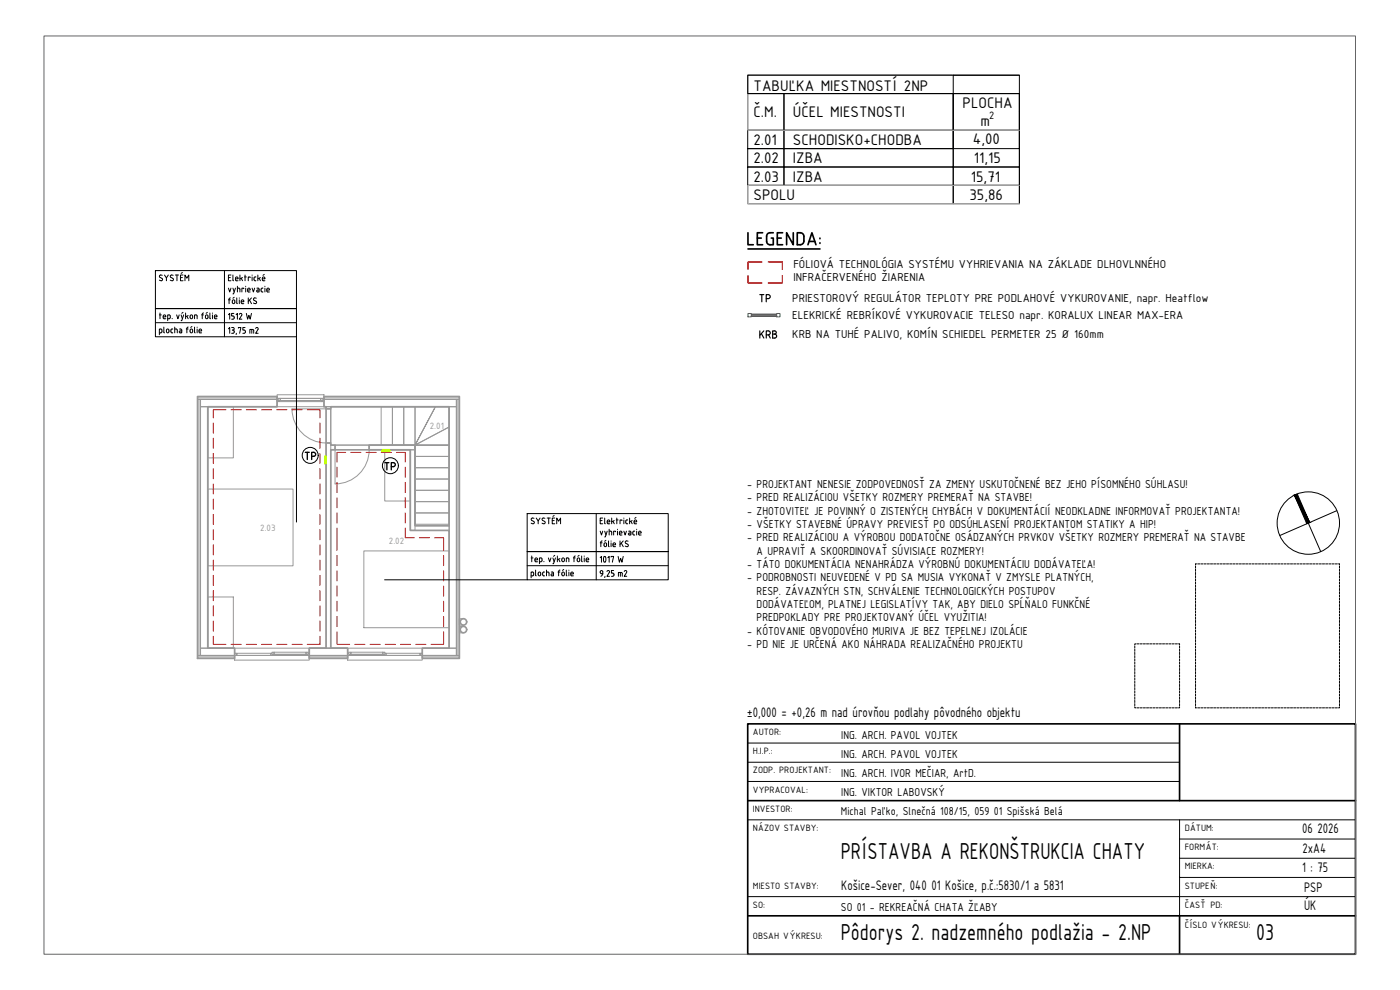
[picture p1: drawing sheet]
<svg xmlns="http://www.w3.org/2000/svg" width="420mm" height="297mm" viewBox="0 0 420 297" stroke-linecap="round" stroke-linejoin="round" font-family="sans-serif">
<!-- layer: G-ANNO-TTLB-WIDE -->
<path d="M224.4 217.2h182.4v69.1h-182.4zM354 217.2v23M224.4 240.2h182.4M224.4 274.8h182.4M354 274.8v11.5" fill="none" stroke="#000" stroke-width=".5"/>
<!-- layer: G-ANNO-TTLB -->
<g fill="none" stroke="#000" stroke-width=".3">
<path d="M358.8 169.8v.7M358.8 170.8v.6M358.8 171.8v.6M358.8 172.7v.7M358.8 173.7v.6M358.8 174.6v.7M358.8 175.6v.6M358.8 176.5v.7M358.8 177.5v.6M358.8 178.5v.6M358.8 179.4v.7M359.1 169.2h-.3v.3"/>
<path d="M359.4 169.2h.7M360.4 169.2h.6M361.4 169.2h.6M362.3 169.2h.7M363.3 169.2h.6M364.2 169.2h.7M365.2 169.2h.6M366.2 169.2h.6M367.1 169.2h.7M368.1 169.2h.6M369 169.2h.7M370 169.2h.6"/>
<path d="M371 169.2h.6M371.9 169.2h.7M372.9 169.2h.6M373.8 169.2h.7M374.8 169.2h.6M375.8 169.2h.6M376.7 169.2h.7M377.7 169.2h.6M378.6 169.2h.7M379.6 169.2h.6M380.6 169.2h.6M381.5 169.2h.7"/>
<path d="M382.5 169.2h.6M383.4 169.2h.7M384.4 169.2h.6M385.4 169.2h.6M386.3 169.2h.7M387.3 169.2h.6M388.2 169.2h.7M389.2 169.2h.6M390.2 169.2h.6M391.1 169.2h.7M392.1 169.2h.6M393 169.2h.7"/>
<path d="M394 169.2h.6M395 169.2h.6M395.9 169.2h.7M396.9 169.2h.6M397.8 169.2h.7M398.8 169.2h.6M399.8 169.2h.6M400.7 169.2h.7M401.7 169.2h.3v.3M402 169.8v.7M402 170.8v.6M402 171.8v.6"/>
<path d="M402 172.7v.7M402 173.7v.6M402 174.6v.7M402 175.6v.6M402 176.5v.7M402 177.5v.6M402 178.5v.6M402 179.4v.7M340.6 193.8v.7M340.6 194.8v.6M340.6 195.7v.7M340.6 196.7v.6"/>
<path d="M340.6 197.7v.6M340.6 198.6v.7M340.6 199.6v.6M340.9 193.2h-.3v.3M341.2 193.2h.6M342.2 193.2h.6M343.1 193.2h.7M344.1 193.2h.6M345 193.2h.7M346 193.2h.6M347 193.2h.6M347.9 193.2h.7"/>
<path d="M348.9 193.2h.6M349.8 193.2h.7M350.8 193.2h.6M351.8 193.2h.6M352.7 193.2h.7M353.7 193.2h.3v.3M354 193.8v.7M354 194.8v.6M354 195.7v.7M354 196.7v.6M354 197.7v.6M354 198.6v.7"/>
<path d="M354 199.6v.6M358.8 180.4v.6M358.8 181.4v.6M358.8 182.3v.7M358.8 183.3v.6M358.8 184.2v.7M358.8 185.2v.6M358.8 186.1v.7M358.8 187.1v.6M358.8 188.1v.6M358.8 189v.7M358.8 190v.6"/>
<path d="M358.8 191v.6M358.8 191.9v.6M358.8 192.9v.6M358.8 193.8v.7M358.8 194.8v.6M358.8 195.7v.7M358.8 196.7v.6M358.8 197.7v.6M358.8 198.6v.7M358.8 199.6v.6M402 180.4v.6M402 181.4v.6"/>
<path d="M402 182.3v.7M402 183.3v.6M402 184.2v.7M402 185.2v.6M402 186.1v.7M402 187.1v.6M402 188.1v.6M402 189v.7M402 190v.6M402 191v.6M402 191.9v.6M402 192.9v.6"/>
<path d="M402 193.8v.7M402 194.8v.6M402 195.7v.7M402 196.7v.6M402 197.7v.6M402 198.6v.7M402 199.6v.6M340.6 212.1v.3h.3M340.6 200.6v.6M340.6 201.5v.6M340.6 202.5v.6M340.6 203.4v.7"/>
<path d="M340.6 204.4v.6M340.6 205.3v.7M340.6 206.3v.6M340.6 207.3v.6M340.6 208.2v.7M340.6 209.2v.6M340.6 210.1v.7M340.6 211.1v.6M341.2 212.4h.6M342.2 212.4h.6M343.1 212.4h.7M344.1 212.4h.6"/>
<path d="M345 212.4h.7M346 212.4h.6M347 212.4h.6M347.9 212.4h.7M348.9 212.4h.6M349.8 212.4h.7M350.8 212.4h.6M351.8 212.4h.6M352.7 212.4h.7M354 212.1v.3h-.3M354 200.6v.6M354 201.5v.6"/>
<path d="M354 202.5v.6M354 203.4v.7M354 204.4v.6M354 205.3v.7M354 206.3v.6M354 207.3v.6M354 208.2v.7M354 209.2v.6M354 210.1v.7M354 211.1v.6M358.8 212.1v.3h.3M358.8 200.6v.6"/>
<path d="M358.8 201.5v.6M358.8 202.5v.6M358.8 203.4v.7M358.8 204.4v.6M358.8 205.3v.7M358.8 206.3v.6M358.8 207.3v.6M358.8 208.2v.7M358.8 209.2v.6M358.8 210.1v.7M358.8 211.1v.6M359.4 212.4h.7"/>
<path d="M360.4 212.4h.6M361.4 212.4h.6M362.3 212.4h.7M363.3 212.4h.6M364.2 212.4h.7M365.2 212.4h.6M366.2 212.4h.6M367.1 212.4h.7M368.1 212.4h.6M369 212.4h.7M370 212.4h.6M371 212.4h.6"/>
<path d="M371.9 212.4h.7M372.9 212.4h.6M373.8 212.4h.7M374.8 212.4h.6M375.8 212.4h.6M376.7 212.4h.7M377.7 212.4h.6M378.6 212.4h.7M379.6 212.4h.6M380.6 212.4h.6M381.5 212.4h.7M382.5 212.4h.6"/>
<path d="M383.4 212.4h.7M384.4 212.4h.6M385.4 212.4h.6M386.3 212.4h.7M387.3 212.4h.6M388.2 212.4h.7M389.2 212.4h.6M390.2 212.4h.6M391.1 212.4h.7M392.1 212.4h.6M393 212.4h.7M394 212.4h.6"/>
<path d="M395 212.4h.6M395.9 212.4h.7M396.9 212.4h.6M397.8 212.4h.7M398.8 212.4h.6M399.8 212.4h.6M400.7 212.4h.7M402 212.1v.3h-.3M402 200.6v.6M402 201.5v.6M402 202.5v.6M402 203.4v.7"/>
<path d="M402 204.4v.6M402 205.3v.7M402 206.3v.6M402 207.3v.6M402 208.2v.7M402 209.2v.6M402 210.1v.7M402 211.1v.6M224.4 222.9h129.6M224.4 228.7h129.6M224.4 234.5h129.6M224.4 246h182.4"/>
<path d="M354 246v28.8M354 257.5h52.8M354 251.7h52.8M224.4 269h182.4M354 263.3h52.8"/>
</g>
<!-- layer: 0 -->
<path d="M13.2 10.8h393.6v275.5h-393.6z" fill="none" stroke="#636466" stroke-width=".3"/>
<!-- layer: ZARPRED -->
<g fill="none" stroke="#000" stroke-width=".3">
<path d="M388.9 148.4l7.5 17.1M401.2 153.2l-17.1 7.5"/>
<circle cx="392.6" cy="156.9" r="9.4"/>
</g>
<!-- layer: UK_POPIS -->
<path d="M224.5 74.7h21.6" fill="none" stroke="#000" stroke-width=".5"/>
<!-- layer: UK_OKRAJOV__DILAT_CIA -->
<path d="M228.7 78.6h-4.2v2.2M230.6 78.6h4.2v2.2M224.5 82.7v2.2h4.2M234.8 82.7v2.2h-4.2" fill="none" stroke="#f00" stroke-width=".4"/>
<!-- layer: UK_REBRIK -->
<path d="M224.5 94.1h1v1h-1zM225.5 94.2h7.6M225.5 94.3h7.6M225.5 94.6h7.6M225.5 94.9h7.6M225.5 95h7.6M233.1 94.1h1v1h-1z" fill="none" stroke="#00b85c" stroke-width=".3"/>
<!-- layer: ZARPRED -->
<g fill="#000" stroke="#000" stroke-width=".3">
<path d="M388.5 148.6h.5l3.6 8.4zM388.5 148.6l.4-.2 .1 .2zM388.9 148.4h.5l3.7 8.4zM388.9 148.4l.4-.2 .1 .2z"/>
<path d="M388.5 148.6l3.6 8.4h.5zM392.1 157h.5l-.4 .1z"/>
<path d="M388.9 148.4l3.6 8.4h.6zM392.5 156.8h.6l-.5 .2z"/>
</g>
<g fill="none" stroke="#989898" stroke-width=".3">
<path d="M59.3 119h23.9v.9h-23.9zM59.3 119.9h.9v76.8h-.9zM60.2 119.9h23v2.1h-23zM83.2 118.4h14v1.1h-14zM83.5 119.9h-.3v.6h.6v-.3M83.5 119.5h.6v.7h-.6zM84.1 119.5h12.2v.7h-12.2zM96.3 119.5h.6v.7h-.6zM96.9 119.9h.3v.6h-.6v-.3M97.2 119.9h39.8v2.1h-39.8zM97.2 119h40.7v.9h-40.7zM137 119.9h.9v76.8h-.9z"/>
<path d="M60.2 122h2.1v72.5h-2.1zM62.3 122h7.7v15.4h-7.7zM62.3 122h72.5v72.5h-72.5zM83.8 120.2h12.8v.3h-12.8zM97.9 122.7h1.4v10.2h-1.4zM97.9 122.7h-10.3a10.2 10.2 0 0 0 10.3 10.2M97.9 122v72.5M99.3 133.5h25.3v24.2h10.2M99.3 135h23.8v24.1h11.7M99.3 122v72.5M100.6 133.5h10.2v1.5h-10.2zM100.6 135h10.2"/>
<path d="M110.8 133.5h13.8v1.5h-13.8zM110.8 134.9a10.2 10.2 0 0 1-10.2 10.3v-10.2M114.4 122h3.4v11.5h-3.4zM115.5 135h7.6v15.3h-7.6zM117.8 122h3.4v11.5h-3.4zM121.2 122h3.4v11.5h-3.4zM123.1 135h1.5v24.1h-1.5zM124.6 133.5l10.2-5.4v5.4h-10.2h10.2v3.4h-10.2zM124.6 136.9h10.2v3.4h-10.2zM124.6 122v11.5l6.1-11.5h4.1v6.1l-10.2 5.4 6.1-11.5zM134.8 122h2.2v72.5h-2.2zM62.3 146.7h25.6v23.1h-25.6z"/>
<path d="M124.6 140.3h10.2v3.4h-10.2zM124.6 143.7h10.2v3.4h-10.2zM124.6 147.1h10.2v3.4h-10.2zM124.6 150.5h10.2v3.4h-10.2zM124.6 153.9h10.2v3.4h-10.2zM62.3 179.1h7.7v15.4h-7.7zM109.2 165.3h25.6v23h-25.6zM59.3 196.7h11.1v.8h-11.1zM60.2 194.5h10.2v2.2h-10.2zM70.4 196.7h22.4v1.4h-22.4zM70.4 196h.7v.7h-.7zM70.7 196h-.3v.7h.7v-.4"/>
<path d="M71.1 196h10.2v.7h-10.2zM81.6 196h-.3v.7h.6v-.4M81.6 195.7h.7v.6h-.7zM81.9 196.3h10.3v.4h-10.3zM82.3 195.7h9.6v.6h-9.6zM91.9 195.7h.6v.6h-.6zM92.5 196h.3v.7h-.6v-.4M92.8 194.5h11.5v3h-11.5zM92.8 194.5h11.5v2.2h-11.5zM92.8 196.7h11.5v.8h-11.5zM104.3 196.7h22.4v1.4h-22.4zM104.6 196h-.3v.7h.7v-.4"/>
<path d="M104.6 195.7h.7v.6h-.7zM105 196.3h10.2v.4h-10.2zM105.3 195.7h9.6v.6h-9.6zM114.9 195.7h.6v.6h-.6zM115.5 196h.4v.7h-.7v-.4M115.9 196h10.2v.7h-10.2zM126.1 196h.6v.7h-.6zM126.4 196h.3v.7h-.6v-.4M126.7 196.7h11.2v.8h-11.2zM126.7 194.5h10.3v2.2h-10.3zM139.1 185.6h-1.3v2h1.3M139.1 187.9h-1.2v2h1.2"/>
</g>
<!-- layer: 00_HRUBA -->
<g fill="none" stroke="#989898" stroke-width=".5">
<path d="M59.3 119h23.9v3h-20.9v72.5h8.1v3h-11.1zM97.2 119h40.7v78.5h-11.2v-3h8.1v-35.4h-11.7v-24.1h-12.3v-1.5h13.8v24.2h10.2v-35.7h-35.5v.7h-1.4v-.7h-.7zM97.9 132.9h1.4v.6h1.3v1.5h-1.3v59.5h5v3h-11.5v-3h5.1z"/>
<circle cx="139.1" cy="188.9" r=".96"/>
<circle cx="139.1" cy="186.6" r=".96"/>
</g>
<!-- layer: 00_SRAFY -->
<path d="M59.3 119.4h23.9M59.7 119.9v76.8M97.2 119.4h40.7M137.4 119.9v76.8M59.3 197.1h11.1M92.8 197.1h11.5M126.7 197.1h11.2" fill="none" stroke="#989898" stroke-width=".3"/>
<!-- layer: 0 -->
<g fill="none" stroke="#f00" stroke-width=".3">
<path d="M64 126.9v3M64 131.5v3M64 136v3.1M67.8 122.9h-3.8v2.5M69.3 122.9h3.1M73.9 122.9h3.1M78.5 122.9h3M83.1 122.9h3M87.6 122.9h3.1M92.2 122.9h3.8v2.5M96 126.9v3M96 131.5v3"/>
<path d="M103.7 135.7h-2.6v2.9M105.3 135.7h3M109.8 135.7h3.1M114.4 135.7h3.1M119 135.7h2.6v2.9M64 140.6v3.1M64 145.2v3M64 149.8v3M64 154.3v3.1M64 158.9v3.1M96 140.6v3.1M96 145.2v3"/>
<path d="M96 149.8v3M96 154.3v3.1M96 158.9v3.1M101.1 158.5v6.6M101.1 140.2v3M101.1 144.7v3.1M101.1 149.3v3.1M101.1 153.9v3M121.6 158.5v2.8h2.7M121.6 140.2v3M121.6 144.7v3.1M121.6 149.3v3.1"/>
<path d="M121.6 153.9v3M64 163.5v3M64 168v3.1M64 172.6v3.1M64 177.2v3M96 163.5v3M96 168v3.1M96 172.6v3.1M96 177.2v3M101.1 166.7v3M101.1 171.2v3.1M101.1 175.8v3.1"/>
<path d="M125.8 161.3h3.1M130.4 161.3h2.7v3.8M133.1 166.7v3M133.1 171.2v3.1M133.1 175.8v3.1M64 190.9v2.4h3.8M64 181.8v3M64 186.3v3.1M69.3 193.3h3.1M73.9 193.3h3.1M78.5 193.3h3M83.1 193.3h3"/>
<path d="M87.6 193.3h3.1M96 190.9v2.4h-3.8M96 181.8v3M96 186.3v3.1M101.1 189.5v3.8h3.8M101.1 180.4v3M101.1 185v3M106.5 193.3h3M111 193.3h3.1M115.6 193.3h3.1M120.2 193.3h3M124.8 193.3h3"/>
<path d="M133.1 189.5v3.8h-3.8M133.1 180.4v3M133.1 185v3"/>
</g>
<!-- layer: UK_TABULKY -->
<g fill="none" stroke="#000" stroke-width=".3">
<path d="M46.6 81.2h42.4v19.8h-42.4zM46.6 96.8h42.4M47.8 99.9l.8-.2-.2-.9-.6-.1v1.7M47.8 94.5h.6M48 93.9v1.7M48.7 82.6a.45 .45 0 0 0-.7 0 .45 .45 0 0 0 0 .6l.6 .3a.48 .48 0 0 1 0 .8 .48 .48 0 0 1-.8-.3M49 95.1h.8l-.2-.6-.6 .2v.6l.1 .3h.7M49.2 98.1v1.6l.2 .2M49.4 82.5l.5 .9 .6-.9M49.9 83.4v.8M50 98.9l.3-.2 .4 .2-.2 .9-.5-.1zM50.3 95.6l.8-.1-.2-1h-.6v1.7"/>
<path d="M51.7 95.5v.1M51.9 98.7l-.4 .1-.2 .3v.6l.6 .2M52 82.6a.46 .46 0 0 0-.7 0 .46 .46 0 0 0 0 .6l.5 .3a.48 .48 0 0 1 0 .8 .48 .48 0 0 1-.7-.3M52.4 98.7l.8 .2v1M52.4 98.1v1.8M52.6 82.5h1M53 94.5l.4 1.1 .4-1.1M53.1 82.5v1.7M53.9 98.7h.3M54.2 83.3h.5M54.2 98.7l.3 .2v1l-.7-.2 .1-.4h.6M54.4 94.5l.3 1.1"/>
<path d="M54.7 81.8l-.3 .2M54.9 82.5h-.7v1.7h.7M54.9 93.7l-.4 .3M55.1 94.5l-.6 1.7h-.1M55.5 84.2v-1.7l.6 1 .6-1v1.7M55.7 93.9v1.7M55.9 98.7h.6M56.1 98.5v1.4M56.1 94.9l.4 .7M56.5 94.7l-.8 .4M56.5 98.1l-.4 .4M57.1 98.9l.3-.2 .4 .2-.2 .9-.5-.1z"/>
<path d="M57.1 94.7l.3-.2 .4 .2-.2 .9-.5-.2zM57.6 98l-.4 .2M58.4 98.1v1.6l.2 .2M58.4 95.6v-1.1l.7 .1 .1 1M59.2 98.1v.1M59.2 98.7v1.2M59.7 99.3h.8l-.2-.5-.5 .1-.1 .7 .2 .2 .6 .1M60.5 94.5h.6M61.1 93.9l-.4 .4v1.3M61.7 94.7l.3-.2 .4 .2-.2 .9-.5-.2zM62.2 93.7l-.4 .3M63 93.9v1.5l.2 .2"/>
<path d="M63.8 93.9v.1M63.8 94.5v1.1M64.3 94.9v.5M64.3 95.3l.3 .3M64.3 94.9l.4-.4 .4 .4v.2h-.8M64.6 95.6h.5M67.4 81.2v19.8M68.6 86.5l.3 1.1 .4-1.1M68.6 98.7l.3-.4v1.7M68.6 94.4l.3-.4v1.8M68.6 83.3h.5M68.6 90h.5"/>
<path d="M68.7 89.8v1.3M69.1 89.4l-.4 .4M69.3 82.5h-.7v1.7h.7M69.5 98.3l.7 .2v.3l-.3 .2M69.7 99h.2M69.8 90.1l.3-.1 .3 .1-.1 1-.5-.2zM69.9 82.5v1.5l.2 .2M69.9 86.5l.4 1.1M69.9 99l.3 .2v.6l-.7 .2M70.2 94h-.7v.8l.6 .1 .2 .5-.2 .3-.6 .1M70.3 89.2l-.4 .3M70.7 83.7h.7l-.1-.6-.6 .2v.6l.1 .3h.6"/>
<path d="M70.7 86.5l-.6 1.7h-.2M70.9 94.4l.3-.4v1.8M71 100l-.1 .4M71.1 89.4v1.5l.2 .2M71.2 86.5l.8 .1v1M71.2 85.9v1.7M71.5 98.5v-.2h.8l-.4 1.7M71.8 89.4v.1M71.8 90v1.1M71.8 94.3l.4-.3 .4 .2-.1 .4-.7 1.2h.8M72 82.5v1.7M72.4 90.5h.8l-.1-.4-.5-.1-.2 .8"/>
<path d="M72.4 83.5l.4 .7M72.4 90.8l.1 .3h.7M72.8 83.3l-.8 .4M73.2 86.6v-.1h-.6v1.1M73.4 83.1h.5M73.5 98.3h-.6v.7l.6 .1 .1 .3M73.5 82.5v1.7M73.6 99.4v.2M73.6 99.6l-.1 .3-.6 .1M73.7 85.9v.1M73.7 86.5v1.1M73.9 94l.4 1.8 .4-1.2 .4 1.2 .4-1.8"/>
<path d="M74.3 87h.8l-.2-.5-.5 .1-.1 .7 .2 .3h.6M74.5 89.4v1.7M74.9 90l.6 1.1M75 100v-1.2l1 .1 .1 1.1M75.1 83.3v-.2h-.6v1.1M75.5 89.4l-1 1M75.6 98.8v1.2M75.7 86.5l.3 1.1 .4-1.1M75.7 82.5v.1M75.7 83.1v1.1M76.3 90.1l.5 .3a.48 .48 0 0 1 0 .7 .48 .48 0 0 1-.7-.2M76.6 83.1h.2"/>
<path d="M76.6 83.1l-.3 .2-.1 .6 .2 .3h.4M76.7 98.6l.4-.3 .3 .2v.4l-.7 1.1h.8M76.9 89.5a.45 .45 0 0 0-.6-.1 .45 .45 0 0 0 0 .7M77.1 86.5h.5l.2 .3M77.4 82.5v1.7M77.8 86.8v.8l-.8-.1 .1-.4 .7-.1M77.8 83.5l.4 .7M78.2 83.3l-.8 .4M78.7 87.6h.2M78.7 83.7h.8l-.2-.6-.5 .2-.1 .6 .2 .3h.6M78.9 86.5h-.4l-.2 .3 .1 .6 .3 .2M79.3 82.3l-.4 .3"/>
<path d="M79.5 85.9v.1M79.5 86.5v1.1M80.1 87h.7l-.1-.5-.6 .1v.7l.1 .3h.6M89 92.6h-42.4h42.4M89 101v55.6M158.2 154.1h42.3v19.9h-42.3zM160.2 156.4a.48 .48 0 0 1-.1 .8 .48 .48 0 0 1-.7-.2M160.3 155.5a.45 .45 0 0 0-.7 0 .45 .45 0 0 0 0 .7l.5 .2M160.9 155.4l.6 .9 .6-.9M161.5 156.3v.9M163.5 155.5a.46 .46 0 0 0-.6 0 .46 .46 0 0 0 0 .7l.5 .2a.48 .48 0 0 1 0 .8 .48 .48 0 0 1-.7-.2M164.2 155.4h1"/>
<path d="M164.7 155.4v1.8M165.7 156.2h.6M166.3 154.7l-.4 .2M166.5 155.4h-.8v1.8h.8M167.1 157.2v-1.8l.6 1 .5-1v1.8M178.9 154.1v19.9M180.1 159.4l.4 1.1 .4-1.1M180.1 156.2h.6M180.9 155.4h-.8v1.8h.8M181.5 155.4v1.6l.2 .2M181.5 159.4l.4 1.1M182.2 156.6h.8l-.2-.6-.5 .2-.1 .7 .2 .2 .6 .1"/>
<path d="M182.2 159.4l-.5 1.7h-.2M182.8 159.4h.6l.2 .3M182.8 158.8v1.7M183.6 155.4v1.8M183.6 159.7v.8M184 156.4l.4 .8M184.4 156.2l-.8 .4M184.7 159.6v-.2h-.5v1.1M184.9 156h.6M185.1 155.4v1.8M185.3 158.8v.1M185.3 159.4v1.1"/>
<path d="M185.9 159.9h.8l-.1-.3-.5-.2-.2 .8M186.7 156.2v-.2h-.6v1.2M187.2 159.4l.4 1.1 .4-1.1M187.2 155.4v.1M187.2 156v1.2M188.4 156l-.4 .1-.2 .2 .1 .7 .5 .2M188.7 159.4h.5l.1 .3M189 155.4v1.8M189.3 159.7v.8h-.4M189.3 159.9l-.7 .2 .3 .4M189.3 156.4l.4 .8M189.7 156.2l-.7 .4"/>
<path d="M189.9 159.7l.1 .6 .3 .2M190.3 156.4v.6l.8 .2M190.3 156.4l.4-.4 .4 .4v.2h-.8M190.5 159.4h-.4l-.2 .3M190.9 155.2l-.4 .3M191.1 158.8v.1M191.1 159.4v1.1M191.6 159.9h.8v-.3l-.6-.2-.2 .8M115.4 174h42.8M158.2 169.7h42.3M159.4 167.4h.6M159.6 166.8v1.8"/>
<path d="M159.8 171.6h-.4v1.8M159.8 171.6l.3 .2v.8l-.7 .2M160.5 168h.8v-.4l-.4-.2-.3 .2-.1 .7 .3 .2M160.7 171.1v1.5l.2 .2M160.8 168.6h.5M161.6 171.8l.3-.2 .3 .2-.1 .9-.5-.1zM161.9 168.6h.4M162.3 168.5l.3-.1v-.8l-.7-.2v1.7M163.2 171.6h.2M163.2 171.6l-.3 .2v.6l.1 .3 .4 .1M163.2 168.5v.1M164 171.6h.4"/>
<path d="M164 171.1v1.7M164.4 171.6l.3 .2 .1 1M164.6 167.4l.4 1.2 .4-1.2M165.4 171.6h.4M165.8 171.6l.3 .2v1l-.7-.2 .1-.4h.6M165.9 167.4l.4 1.2M166.5 166.6l-.4 .3M166.7 167.4l-.6 1.7h-.2M167.3 166.8v1.8M167.5 171.6h.5M167.7 171.4v1.4M167.7 167.8l.3 .8"/>
<path d="M168 167.6l-.7 .4M168 171l-.3 .4M168.7 171.8l.3-.2 .3 .2-.1 .9-.5-.1zM168.7 167.6l.3-.2 .3 .2-.1 .9-.5-.1zM169.2 170.9l-.4 .3M170 171.1v1.5l.2 .2M170 168.6v-1.2l.7 .2v1M170.7 171.1v.1M170.7 171.6v1.2M171.3 172.2h.8l-.2-.5-.5 .1-.1 .7 .1 .2 .7 .1M172.1 167.4h.5M172.7 166.8l-.4 .4v1.4"/>
<path d="M173.3 167.6l.3-.2 .3 .2-.1 .9-.5-.1zM173.8 166.6l-.4 .3M174.6 166.8v1.6l.2 .1M175.3 166.8v.1M175.3 167.4v1.2M175.9 168h.8l-.1-.4-.3-.2-.3 .2-.1 .7 .3 .2M176.2 168.6h.5M180.1 167.3l.4-.4v1.8M180.1 162.9h.6M180.2 171.4l.3-.2 .4 .2v.7l-.7-.1zM180.7 162.3l-.4 .4v1.3M180.9 172.1l-.2 .5-.4 .3"/>
<path d="M181.3 167h.1a.96 .96 0 0 1 0 1.6l-.3-.8zM181.3 163.1l.4-.2 .3 .2-.1 .9-.6-.2zM181.6 172.9l-.1 .4M181.9 162.1l-.4 .3M182.4 167.3l.4-.4v1.8M182.5 171.2l.4 .4-.8 1.3h.8M182.5 171.2l-.3 .3M182.6 162.3v1.5l.2 .2M183.4 167.1v-.2h.8l-.4 1.8M183.4 162.3v.1M183.4 162.9v1.1M184 163.5h.7l-.1-.6-.6 .2v.6l.1 .3h.6"/>
<path d="M184.2 171.2h-.7v.8h.6l.2 .5-.2 .4h-.6M185.5 166.9l.4 1.8 .4-1.2 .4 1.2 .3-1.8M185.6 172.9v-1.1l1.1 .1 .1 1M185.9 160.2l.3 .3M186.1 162.3v1.7M186.2 160.5h.5M186.2 171.8v1.1M186.4 162.9l.6 1.1M187 162.3l-.9 1.1M187.7 171.2l.4 .4-.8 1.3h.8M187.7 171.2l-.4 .3M187.8 163l.6 .3a.48 .48 0 0 1 0 .8 .48 .48 0 0 1-.8-.3"/>
<path d="M188.5 162.4a.45 .45 0 0 0-.7 0 .45 .45 0 0 0 0 .6M190.3 160.5h.2M191.6 160.2l.3 .3M191.9 160.5h.5M200.5 165.5h-42.3h42.3"/>
</g>
<!-- layer: UK_ZARIADENIE -->
<g fill="none" stroke="#bfff00" stroke-width=".3">
<path d="M97.4 136.8h.5v2.4h-.5zM97.9 137h-.4h.4M97.9 137.9h-.4l.4 .1M97.9 137.7h-.4l.4 .1M97.9 137.2h-.4l.4 .1M97.9 137.5h-.4h.4M97.9 138.4h-.4l.4 .1M97.9 138.2h-.4h.4M97.9 138.6h-.4l.4 .1M97.9 138.9h-.4l.4 .1M114.6 135h2.4v.4h-2.4zM114.8 135v.3l.1-.3"/>
<path d="M115.1 135v.3l.1-.3M115.3 135v.3l.1-.3M115.6 135v.3v-.3M115.8 135v.3l.1-.3M116 135v.3l.1-.3M116.3 135v.3l.1-.3M116.5 135v.3l.1-.3M116.8 135v.3v-.3"/>
</g>
<!-- layer: ZDIVO -->
<g fill="none" stroke="#000" stroke-width=".3">
<path d="M224.4 28.1h10.9v11h-10.9zM224.4 39.1h10.9v5.5h-10.9zM235.3 28.1h50.8v11h-50.8zM235.3 39.1h50.8v5.5h-50.8zM285.8 22.6h-61.4v5.5h81.5v33M286.1 28.1h19.8v11h-19.8zM286.1 39.1h19.8v5.5h-19.8zM286.1 22.6h19.8v27.5h-19.8zM305.9 22.6h-81.5v5.5h81.5M224.4 44.6h10.9v5.5h-10.9zM224.4 50.1h10.9v5.5h-10.9zM224.4 55.6h61.7v5.5h-61.7z"/>
<path d="M235.3 44.6h50.8v5.5h-50.8zM235.3 50.1h50.8v5.5h-50.8zM286.1 50.1h19.8v5.5h-19.8zM286.1 55.6h19.8v5.5h-19.8z"/>
</g>
<path d="M285.8 22.6h-61.4v16.5h81.5M305.9 55.6h-81.5v5.5h81.5" fill="none" stroke="#bababa" stroke-width=".3"/>
<text font-size="7.5" x="223.3" y="74.8">LEGENDA:</text>
<g font-size="7.4">
<text x="252.3" y="257.8">PRÍSTAVBA A REKONŠTRUKCIA CHATY</text>
<text x="252.3" y="282">Pôdorys 2. nadzemného podlažia - 2.NP</text>
<text x="377" y="282">03</text>
</g>
<g font-size="5.3">
<text x="226.8" y="91.7">TP</text>
<text x="226.8" y="102.7">KRB</text>
<text x="90.3" y="139">TP</text>
<text x="114.3" y="142.2">TP</text>
</g>
<g font-size="5">
<text x="226.1" y="27.3">TABUĽKA MIESTNOSTÍ 2NP</text>
<text x="226.1" y="35">Č.M.</text>
<text x="238" y="35">ÚČEL MIESTNOSTI</text>
<text x="288.9" y="32.4">PLOCHA</text>
<text x="294.2" y="37.7">m</text>
<text x="226.1" y="43.5">2.01</text>
<text x="238" y="43.5">SCHODISKO+CHODBA</text>
<text x="292" y="43.3">4,00</text>
<text x="226.1" y="49">2.02</text>
<text x="238" y="49">IZBA</text>
<text x="292.3" y="48.9">11,15</text>
<text x="226.1" y="54.5">2.03</text>
<text x="226.1" y="60">SPOLU</text>
<text x="238" y="54.5">IZBA</text>
<text x="290.9" y="60">35,86</text>
<text x="291.4" y="54.5">15,71</text>
</g>
<g font-size="4.5">
<text x="224.1" y="215.3">±0,000 = +0,26 m nad úrovňou podlahy pôvodného objektu</text>
<text x="390.8" y="250">06 2026</text>
<text x="390.9" y="255.9">2xA4</text>
<text x="390.8" y="261.5">1 : 75</text>
<text x="252.5" y="267.2">Košice-Sever, 040 01 Košice, p.č.:5830/1 a 5831</text>
<text x="391.4" y="267.6">PSP</text>
<text x="391.4" y="273">ÚK</text>
</g>
<g font-size="3.7">
<text x="238.1" y="80.5">FÓLIOVÁ TECHNOLÓGIA SYSTÉMU VYHRIEVANIA NA ZÁKLADE DLHOVLNNÉHO</text>
<text x="238.1" y="84.5">INFRAČERVENÉHO ŽIARENIA</text>
<text x="237.8" y="90.5">PRIESTOROVÝ REGULÁTOR TEPLOTY PRE PODLAHOVÉ VYKUROVANIE, napr. Heatflow</text>
<text x="237.8" y="95.8">ELEKRICKÉ REBRÍKOVÉ VYKUROVACIE TELESO napr. KORALUX LINEAR MAX-ERA</text>
<text x="237.8" y="101.4">KRB NA TUHÉ PALIVO, KOMÍN SCHIEDEL PERMETER 25 Ø 160mm</text>
<text x="224.3" y="146.5">- PROJEKTANT NENESIE ZODPOVEDNOSŤ ZA ZMENY USKUTOČNENÉ BEZ JEHO PÍSOMNÉHO SÚHLASU!</text>
<text x="224.3" y="150.5">- PRED REALIZÁCIOU VŠETKY ROZMERY PREMERAŤ NA STAVBE!</text>
<text x="224.3" y="154.5">- ZHOTOVITEĽ JE POVINNÝ O ZISTENÝCH CHYBÁCH V DOKUMENTÁCIÍ NEODKLADNE INFORMOVAŤ PROJEKTANTA!</text>
<text x="224.3" y="158.5">- VŠETKY STAVEBNÉ ÚPRAVY PREVIESŤ PO ODSÚHLASENÍ PROJEKTANTOM STATIKY A HIP!</text>
<text x="224.3" y="162.5">- PRED REALIZÁCIOU A VÝROBOU DODATOČNE OSÁDZANÝCH PRVKOV VŠETKY ROZMERY PREMERAŤ NA STAVBE</text>
<text x="227.1" y="166.5">A UPRAVIŤ A SKOORDINOVAŤ SÚVISIACE ROZMERY!</text>
<text x="224.3" y="170.5">- TÁTO DOKUMENTÁCIA NENAHRÁDZA VÝROBNÚ DOKUMENTÁCIU DODÁVATEĽA!</text>
<text x="224.3" y="174.5">- PODROBNOSTI NEUVEDENÉ V PD SA MUSIA VYKONAŤ V ZMYSLE PLATNÝCH,</text>
<text x="227.1" y="178.5">RESP. ZÁVAZNÝCH STN, SCHVÁLENIE TECHNOLOGICKÝCH POSTUPOV</text>
<text x="227.1" y="182.5">DODÁVATEĽOM, PLATNEJ LEGISLATÍVY TAK, ABY DIELO SPĹŇALO FUNKČNÉ</text>
<text x="224.3" y="190.5">- KÓTOVANIE OBVODOVÉHO MURIVA JE BEZ TEPELNEJ IZOLÁCIE</text>
<text x="227.1" y="186.5">PREDPOKLADY PRE PROJEKTOVANÝ ÚČEL VYUŽITIA!</text>
<text x="224.3" y="194.5">- PD NIE JE URČENÁ AKO NÁHRADA REALIZAČNÉHO PROJEKTU</text>
<text x="252.5" y="221.7">ING. ARCH. PAVOL VOJTEK</text>
<text x="252.5" y="227.4">ING. ARCH. PAVOL VOJTEK</text>
<text x="252.5" y="233.2">ING. ARCH. IVOR MEČIAR, ArtD.</text>
<text x="252.5" y="238.9">ING. VIKTOR LABOVSKÝ</text>
<text x="252.4" y="244.6">Michal Paľko, Slnečná 108/15, 059 01 Spišská Belá</text>
<text x="252.4" y="273.3">SO 01 - REKREAČNÁ CHATA ŽĽABY</text>
</g>
<text font-size="3.5" x="296.9" y="35.8">2</text>
<g font-size="3" fill="#989898">
<text x="129" y="128.6">2.01</text>
<text x="78.1" y="159.4">2.03</text>
<text x="116.7" y="163.1">2.02</text>
</g>
<g font-size="3">
<text x="226" y="220.7">AUTOR:</text>
<text x="226" y="226.3">H.I.P.:</text>
<text x="226" y="232.1">ZODP. PROJEKTANT:</text>
<text x="226" y="237.8">VYPRACOVAL:</text>
<text x="226" y="243.6">INVESTOR:</text>
<text x="226" y="249.3">NÁZOV STAVBY:</text>
<text x="355.6" y="249.3">DÁTUM:</text>
<text x="355.6" y="255.1">FORMÁT:</text>
<text x="355.6" y="260.9">MIERKA:</text>
<text x="226" y="266.6">MIESTO STAVBY:</text>
<text x="355.6" y="266.6">STUPEŇ:</text>
<text x="226" y="272.4">SO:</text>
<text x="355.6" y="272.4">ČASŤ PD:</text>
<text x="226" y="281.8">OBSAH VÝKRESU:</text>
<text x="355.6" y="278.4">ČÍSLO VÝKRESU:</text>
</g>
</svg>
